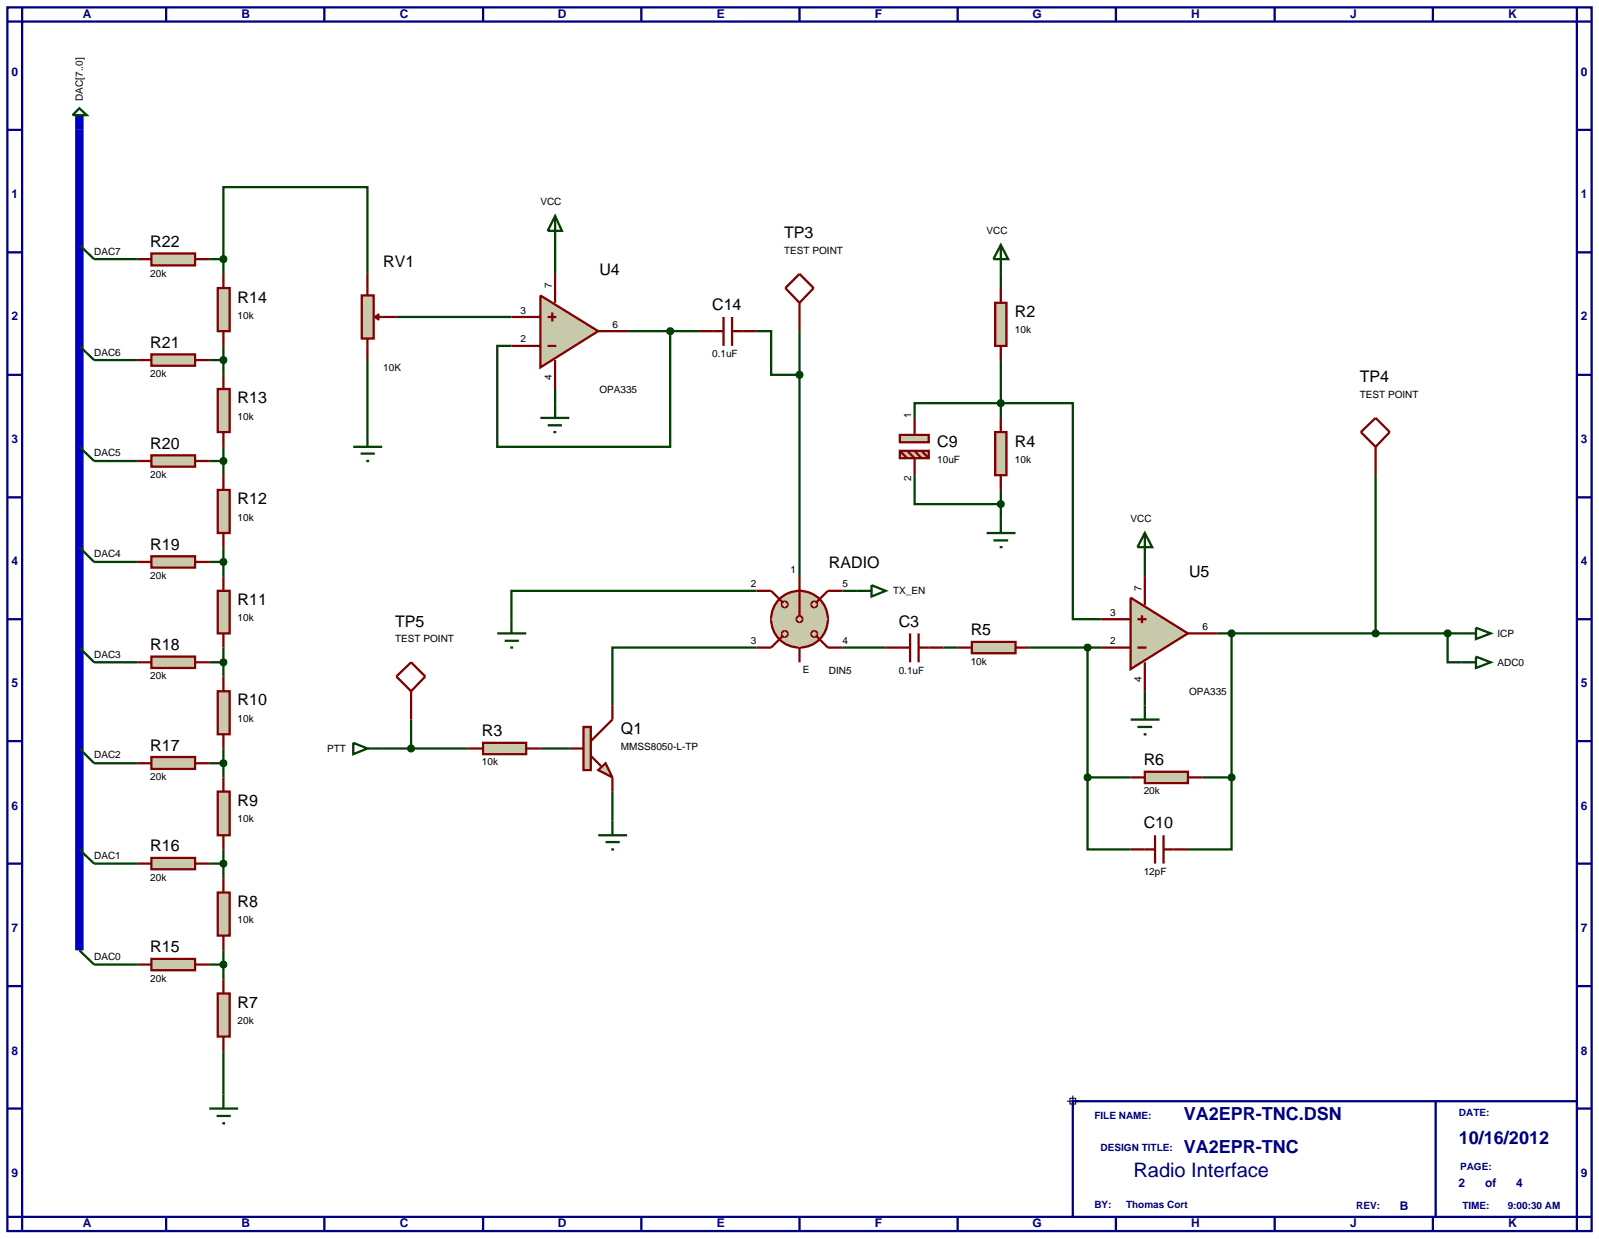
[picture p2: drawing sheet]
<svg xmlns="http://www.w3.org/2000/svg" width="282mm" height="218mm" viewBox="0 0 282 218" stroke-linecap="round" stroke-linejoin="round" font-family="sans-serif">
<g fill="none" stroke="#000080" stroke-width=".4">
<path d="M1.3 1.3h279.4v215.8h-279.4zM3.9 3.8h274.2v210.8h-274.2zM3.9 1.3v2.5h-2.6M29.3 1.3v2.5M57.2 1.3v2.5M85.2 1.3v2.5M113.1 1.3v2.5M141 1.3v2.5M168.9 1.3v2.5M196.8 1.3v2.5M224.8 1.3v2.5M252.7 1.3v2.5"/>
<path d="M278.1 1.3v2.5h2.6M1.3 22.9h2.6M278.1 22.9h2.6M1.3 44.5h2.6M278.1 44.5h2.6M1.3 66.1h2.6M278.1 66.1h2.6M1.3 87.7h2.6M278.1 87.7h2.6M1.3 109.2h2.6M278.1 109.2h2.6M1.3 130.7h2.6"/>
<path d="M278.1 130.7h2.6M1.3 152.3h2.6M278.1 152.3h2.6M1.3 173.9h2.6M278.1 173.9h2.6M1.3 195.5h2.6M278.1 195.5h2.6M1.3 214.6h2.6v2.5M29.3 214.6v2.5M57.2 214.6v2.5M85.2 214.6v2.5M113.1 214.6v2.5"/>
<path d="M141 214.6v2.5M168.9 214.6v2.5M196.8 214.6v2.5M224.8 214.6v2.5M252.7 214.6v2.5M280.7 214.6h-2.6v2.5"/>
</g>
<path d="M189.2 194.2h88.9v20.4h-88.9z" fill="#fff" stroke="#000080" stroke-width=".4"/>
<path d="M253.2 194.2v20.4" fill="none" stroke="#000080" stroke-width=".4"/>
<path d="M188.2 194.2h2M188.7 193.7h1v1h-1zM189.2 193.2v2.1" fill="none" stroke="#000040" stroke-width=".2"/>
<path d="M14 22.9v144.7" fill="none" stroke="#0000c0" stroke-width="1.5" stroke-linecap="butt"/>
<g fill="none" stroke="#004000" stroke-width=".4">
<path d="M16.6 45.7h7.6M36.9 45.7h2.5M39.4 45.7v-12.7h25.4v15.3M39.4 45.7v2.6M69.9 55.9h20.3M97.9 43.2v5.1M110.6 58.4h12.7M118.2 58.4v20.4h-30.5v-17.8h2.5M133.4 58.4h2.6v7.7h5M141 58.4v43.2M176.5 48.3v2.5M16.6 63.5h7.6"/>
<path d="M36.9 63.5h2.5M39.4 61v5.1M39.4 78.8v5M64.8 63.5v12.7M97.9 68.6v2.5M161.3 73.7v-2.6h27.9v38.1h5.1M176.5 63.5v10.2M16.6 99.1h7.6M16.6 81.3h7.6M36.9 99.1h2.5M36.9 81.3h2.5M39.4 96.5v5.1"/>
<path d="M161.3 83.8v5.1h15.2M176.5 86.4v5.1M201.9 99.1v2.5M242.6 83.8v27.9M16.6 116.8h7.6M36.9 116.8h2.5M39.4 114.2v5.1M133.4 104.2h-43.2v5M133.4 114.2h-25.4v10.2M148.6 114.2h7.6M148.6 104.2h2.5M166.4 114.2h2.5"/>
<path d="M181.6 114.2h12.7M191.8 114.2v22.9M214.6 111.7h43.2M217.2 111.7v25.4M255.3 111.7v5.1h2.5M16.6 134.6h7.6M36.9 134.6h2.5M39.4 132v5.1M67.4 132h15.2M72.5 126.9v5.1M95.3 132h5.1M108 139.6v5.1"/>
<path d="M191.8 137.1v12.7h7.6M191.8 137.1h7.6M201.9 121.9v2.5M212.1 137.1h5.1M217.2 137.1v12.7h-7.7M16.6 152.3h7.6M36.9 152.3h2.5M39.4 149.8v5.1M16.6 170.1h7.6M36.9 170.1h2.5M39.4 167.6v5.1M39.4 185.4v7.6"/>
</g>
<g fill="#c8c8aa" stroke="#800000" stroke-width=".4">
<path d="M137.2 106a5 5 0 0 1 3.8-1.8l-5 5a5 5 0 0 1 1.2-3.2zM141 104.2a5 5 0 0 1 5 5zM146 109.2a5 5 0 0 1-5 5zM136 109.2l5 5a5 5 0 0 1-5-5z"/>
<path d="M138.1 106.2l.3-.1-.5 .5zM138.4 106.1l.3 .1 .2 .4zM138.4 107.1l.5-.5-.1 .3zM137.9 106.6l.5 .5-.4-.2z"/>
<path d="M143.3 111.4l.3-.1-.5 .5zM143.6 111.3l.3 .1 .2 .4zM144.1 111.8l-.2 .4-.3 .1zM143.1 111.8l.5 .5-.4-.2z"/>
<path d="M140.7 108.8l.3-.1-.5 .5zM141 108.7l.4 .2 .1 .3zM141.5 109.2l-.1 .3-.4 .2zM140.5 109.2l.5 .5-.4-.2z"/>
<path d="M138.1 111.4l.3-.1-.5 .5zM138.4 111.3l.4 .2 .1 .3zM138.9 111.8l-.1 .3-.4 .2zM137.9 111.8l.5 .5-.4-.2z"/>
<path d="M143.3 106.2l.3-.1-.5 .5zM143.6 106.1l.3 .1 .2 .4zM144.1 106.6l-.2 .4-.3 .1zM143.1 106.6l.5 .5-.4-.2z"/>
</g>
<g fill="#c8c8aa">
<path d="M136 109.2l5-5 5 5-5 5z"/>
<path d="M138.4 106.1l.5 .5-.5 .5-.5-.5z"/>
<path d="M143.1 111.8l.5-.5 .5 .5-.5 .5z"/>
<path d="M140.5 109.2l.5-.5 .5 .5-.5 .5z"/>
<path d="M137.9 111.8l.5-.5 .5 .5-.5 .5z"/>
<path d="M143.6 106.1l.5 .5-.5 .5-.5-.5z"/>
</g>
<path d="M133.4 104.2h2.6l2 2M138 112.2l-2 2h-2.6M141 101.6v7.1M141 114.2v2.6M144 112.2l2 2h2.6M148.6 104.2h-2.6l-2 2" fill="none" stroke="#800000" stroke-width=".4"/>
<path d="M87.7 111.7h5.1M89 113h2.5M90 114.2h.5M90.2 109.2v2.5" fill="none" stroke="#004000" stroke-width=".4"/>
<g fill="#c8c8aa" stroke="#800000" stroke-width=".4">
<path d="M105.5 135.8l1.3-1.2 1.2 2.5z"/>
<path d="M102.9 128.2h1.3v7.6h-1.3z"/>
</g>
<path d="M100.4 132h2.5M104.2 133.3l1.8 1.8M108 124.4v2.5l-3.8 3.8M108 137.1v2.5" fill="none" stroke="#800000" stroke-width=".4"/>
<path d="M62.3 131l2.5 1-2.5 1zM64.8 132h2.6" fill="none" stroke="#004000" stroke-width=".4"/>
<path d="M85.2 131h7.6v2h-7.6z" fill="#c8c8aa" stroke="#800000" stroke-width=".4"/>
<path d="M156.2 114.2h4.3M160.5 111.7v5.1M162 111.7v5.1M162 114.2h4.4M82.6 132h2.6M92.8 132h2.5" fill="none" stroke="#800000" stroke-width=".4"/>
<path d="M105.5 147.3h5.1M106.8 148.5h2.5M107.8 149.8h.5M108 144.7v2.6" fill="none" stroke="#004000" stroke-width=".4"/>
<path d="M175.5 53.4h2v7.6h-2z" fill="#c8c8aa" stroke="#800000" stroke-width=".4"/>
<path d="M176.5 50.8v2.6M176.5 61v2.5" fill="none" stroke="#800000" stroke-width=".4"/>
<path d="M175.5 76.2h2v7.6h-2z" fill="#c8c8aa" stroke="#800000" stroke-width=".4"/>
<path d="M176.5 73.7v2.5M176.5 83.8v2.6" fill="none" stroke="#800000" stroke-width=".4"/>
<g fill="none" stroke="#004000" stroke-width=".4">
<path d="M176.5 43.2l1.3 2.5h-2.6zM176.5 43.2v5.1M174 94h5.1M175.2 95.3h2.6M176.3 96.5h.5M176.5 91.5v2.5M201.9 94l1.3 2.5h-2.6zM201.9 94v5.1M257.8 111.7h2.5M260.3 110.7l2.6 1-2.6 1zM199.4 126.9h5.1M200.6 128.2h2.6"/>
<path d="M201.7 129.5h.5M201.9 124.4v2.5"/>
</g>
<path d="M199.4 105.4l10.1 6.3-10.1 6.3z" fill="#c8c8aa" stroke="#800000" stroke-width=".4"/>
<path d="M194.3 114.2h5.1M194.3 109.2h5.1M200.6 114.2h1.6M200.6 109.2h1.6M201.4 108.5v1.4M201.9 101.6v5.1M201.9 116.8v5.1M209.5 111.7h5.1" fill="none" stroke="#800000" stroke-width=".4"/>
<path d="M176.2 70.7l.3-.1-.5 .5zM176.5 70.6l.3 .1 .2 .4zM177 71.1l-.1 .3-.4 .2zM176 71.1l.5 .5-.4-.2z" fill="#004000" stroke="#004000" stroke-width=".4"/>
<path d="M176.5 70.6l.5 .5-.5 .5-.5-.5z" fill="#004000"/>
<g fill="#c8c8aa" stroke="#800000" stroke-width=".4">
<path d="M158.7 76.7h5.1v1.3h-5.1z"/>
<path d="M158.7 79.5h5.1v1.3h-5.1z"/>
</g>
<path d="M158.7 79.5l1.3 1.3M160 79.5l1.3 1.3v3M161.3 73.7v3M161.3 79.5l1.2 1.3M162.5 79.5l1.3 1.3" fill="none" stroke="#800000" stroke-width=".4"/>
<path d="M176.1 88.6l.4-.2-.5 .5zM176.5 88.4l.4 .2 .1 .3zM176.5 89.4l.5-.5-.1 .3zM176 88.9l.5 .5-.3-.1z" fill="#004000" stroke="#004000" stroke-width=".4"/>
<path d="M176 88.9l.5-.5 .5 .5-.5 .5z" fill="#004000"/>
<path d="M171.4 113.2h7.7v2h-7.7z" fill="#c8c8aa" stroke="#800000" stroke-width=".4"/>
<path d="M168.9 114.2h2.5M179.1 114.2h2.5" fill="none" stroke="#800000" stroke-width=".4"/>
<path d="M201.9 136.1h7.6v2h-7.6z" fill="#c8c8aa" stroke="#800000" stroke-width=".4"/>
<path d="M199.4 137.1h2.5M209.5 137.1h2.6" fill="none" stroke="#800000" stroke-width=".4"/>
<path d="M191.5 113.8l.3-.1-.5 .5zM191.8 113.7l.4 .2 .1 .3zM192.3 114.2l-.1 .3-.4 .2zM191.3 114.2l.5 .5-.4-.2z" fill="#004000" stroke="#004000" stroke-width=".4"/>
<path d="M191.8 113.7l.5 .5-.5 .5-.5-.5z" fill="#004000"/>
<path d="M199.4 149.8h4.3M203.7 147.3v5M205.2 147.3v5M205.2 149.8h4.3" fill="none" stroke="#800000" stroke-width=".4"/>
<path d="M191.4 136.8l.4-.2-.5 .5zM191.8 136.6l.4 .2 .1 .3zM192.3 137.1l-.1 .3-.4 .2zM191.3 137.1l.5 .5-.4-.2z" fill="#004000" stroke="#004000" stroke-width=".4"/>
<path d="M191.3 137.1l.5-.5 .5 .5-.5 .5z" fill="#004000"/>
<path d="M216.8 136.8l.4-.2-.5 .5zM217.2 136.6l.4 .2 .1 .3zM217.7 137.1l-.1 .3-.4 .2zM216.7 137.1l.5 .5-.4-.2z" fill="#004000" stroke="#004000" stroke-width=".4"/>
<path d="M216.7 137.1l.5-.5 .5 .5-.5 .5z" fill="#004000"/>
<path d="M216.8 111.4l.4-.2-.5 .5zM217.2 111.2l.4 .2 .1 .3zM217.7 111.7l-.1 .3-.4 .2zM216.7 111.7l.5 .5-.4-.2z" fill="#004000" stroke="#004000" stroke-width=".4"/>
<path d="M217.2 111.2l.5 .5-.5 .5-.5-.5z" fill="#004000"/>
<path d="M14 20.3v2.6" fill="none" stroke="#0000c0" stroke-width="1.5" stroke-linecap="butt"/>
<path d="M12.8 20.3l1.2-1.2 1.3 1.2z" fill="none" stroke="#004000" stroke-width=".4"/>
<path d="M38.4 175.2h2.1v7.6h-2.1z" fill="#c8c8aa" stroke="#800000" stroke-width=".4"/>
<path d="M39.4 172.7v2.5M39.4 182.8v2.6" fill="none" stroke="#800000" stroke-width=".4"/>
<path d="M38.4 157.4h2.1v7.6h-2.1z" fill="#c8c8aa" stroke="#800000" stroke-width=".4"/>
<path d="M39.4 154.9v2.5M39.4 165v2.6" fill="none" stroke="#800000" stroke-width=".4"/>
<path d="M38.4 139.6h2.1v7.7h-2.1z" fill="#c8c8aa" stroke="#800000" stroke-width=".4"/>
<path d="M39.4 137.1v2.5M39.4 147.3v2.5" fill="none" stroke="#800000" stroke-width=".4"/>
<path d="M38.4 121.9h2.1v7.6h-2.1z" fill="#c8c8aa" stroke="#800000" stroke-width=".4"/>
<path d="M39.4 119.3v2.6M39.4 129.5v2.5" fill="none" stroke="#800000" stroke-width=".4"/>
<path d="M38.4 104.2h2.1v7.5h-2.1z" fill="#c8c8aa" stroke="#800000" stroke-width=".4"/>
<path d="M39.4 101.6v2.6M39.4 111.7v2.5" fill="none" stroke="#800000" stroke-width=".4"/>
<path d="M38.4 86.4h2.1v7.6h-2.1z" fill="#c8c8aa" stroke="#800000" stroke-width=".4"/>
<path d="M39.4 83.8v2.6M39.4 94v2.5" fill="none" stroke="#800000" stroke-width=".4"/>
<path d="M38.4 68.6h2.1v7.6h-2.1z" fill="#c8c8aa" stroke="#800000" stroke-width=".4"/>
<path d="M39.4 66.1v2.5M39.4 76.2v2.6" fill="none" stroke="#800000" stroke-width=".4"/>
<path d="M38.4 50.8h2.1v7.6h-2.1z" fill="#c8c8aa" stroke="#800000" stroke-width=".4"/>
<path d="M39.4 48.3v2.5M39.4 58.4v2.6" fill="none" stroke="#800000" stroke-width=".4"/>
<path d="M26.7 169.1h7.7v2h-7.7z" fill="#c8c8aa" stroke="#800000" stroke-width=".4"/>
<path d="M24.2 170.1h2.5M34.4 170.1h2.5" fill="none" stroke="#800000" stroke-width=".4"/>
<path d="M26.7 151.3h7.7v2h-7.7z" fill="#c8c8aa" stroke="#800000" stroke-width=".4"/>
<path d="M24.2 152.3h2.5M34.4 152.3h2.5" fill="none" stroke="#800000" stroke-width=".4"/>
<path d="M26.7 133.5h7.7v2.1h-7.7z" fill="#c8c8aa" stroke="#800000" stroke-width=".4"/>
<path d="M24.2 134.6h2.5M34.4 134.6h2.5" fill="none" stroke="#800000" stroke-width=".4"/>
<path d="M26.7 115.8h7.7v2h-7.7z" fill="#c8c8aa" stroke="#800000" stroke-width=".4"/>
<path d="M24.2 116.8h2.5M34.4 116.8h2.5" fill="none" stroke="#800000" stroke-width=".4"/>
<path d="M26.7 98.1h7.7v2h-7.7z" fill="#c8c8aa" stroke="#800000" stroke-width=".4"/>
<path d="M24.2 99.1h2.5M34.4 99.1h2.5" fill="none" stroke="#800000" stroke-width=".4"/>
<path d="M26.7 80.3h7.7v2h-7.7z" fill="#c8c8aa" stroke="#800000" stroke-width=".4"/>
<path d="M24.2 81.3h2.5M34.4 81.3h2.5" fill="none" stroke="#800000" stroke-width=".4"/>
<path d="M26.7 62.5h7.7v2h-7.7z" fill="#c8c8aa" stroke="#800000" stroke-width=".4"/>
<path d="M24.2 63.5h2.5M34.4 63.5h2.5" fill="none" stroke="#800000" stroke-width=".4"/>
<path d="M26.7 44.7h7.7v2.1h-7.7z" fill="#c8c8aa" stroke="#800000" stroke-width=".4"/>
<path d="M24.2 45.7h2.5M34.4 45.7h2.5" fill="none" stroke="#800000" stroke-width=".4"/>
<path d="M36.9 195.5h5.1M38.2 196.8h2.5M39.2 198.1h.5M39.4 193v2.5" fill="none" stroke="#004000" stroke-width=".4"/>
<path d="M39 169.8l.4-.2-.5 .5zM39.4 169.6l.3 .1 .2 .4zM39.9 170.1l-.1 .3-.4 .2zM38.9 170.1l.5 .5-.4-.2z" fill="#004000" stroke="#004000" stroke-width=".4"/>
<path d="M38.9 170.1l.5-.5 .5 .5-.5 .5z" fill="#004000"/>
<path d="M39 152l.4-.2-.5 .5zM39.4 151.8l.3 .1 .2 .4zM39.9 152.3l-.1 .3-.4 .2zM38.9 152.3l.5 .5-.4-.2z" fill="#004000" stroke="#004000" stroke-width=".4"/>
<path d="M38.9 152.3l.5-.5 .5 .5-.5 .5z" fill="#004000"/>
<path d="M39.1 134.2l.3-.1-.5 .5zM39.4 134.1l.3 .1 .2 .4zM39.9 134.6l-.1 .3-.4 .2zM38.9 134.6l.5 .5-.4-.2z" fill="#004000" stroke="#004000" stroke-width=".4"/>
<path d="M39.4 134.1l.5 .5-.5 .5-.5-.5z" fill="#004000"/>
<path d="M39.1 116.4l.3-.1-.5 .5zM39.4 116.3l.4 .2 .1 .3zM39.4 117.3l.5-.5-.2 .4zM38.9 116.8l.5 .5-.3-.1z" fill="#004000" stroke="#004000" stroke-width=".4"/>
<path d="M39.4 116.3l.5 .5-.5 .5-.5-.5z" fill="#004000"/>
<path d="M39 98.8l.4-.2-.5 .5zM39.4 98.6l.4 .2 .1 .3zM39.9 99.1l-.1 .3-.4 .2zM38.9 99.1l.5 .5-.4-.2z" fill="#004000" stroke="#004000" stroke-width=".4"/>
<path d="M38.9 99.1l.5-.5 .5 .5-.5 .5z" fill="#004000"/>
<path d="M39.1 80.9l.3-.1-.5 .5zM39.4 80.8l.4 .2 .1 .3zM39.4 81.8l.5-.5-.1 .3zM38.9 81.3l.5 .5-.4-.2z" fill="#004000" stroke="#004000" stroke-width=".4"/>
<path d="M39.4 80.8l.5 .5-.5 .5-.5-.5z" fill="#004000"/>
<path d="M39 63.2l.4-.2-.5 .5zM39.4 63l.4 .2 .1 .3zM39.4 64l.5-.5-.1 .3zM38.9 63.5l.5 .5-.4-.2z" fill="#004000" stroke="#004000" stroke-width=".4"/>
<path d="M38.9 63.5l.5-.5 .5 .5-.5 .5z" fill="#004000"/>
<path d="M14 43.2l2.6 2.5M14 78.8l2.6 2.5M14 61l2.6 2.5M14 96.5l2.6 2.6M14 114.2l2.6 2.6M14 132l2.6 2.6M14 149.8l2.6 2.5M14 167.6l2.6 2.5" fill="none" stroke="#004000" stroke-width=".4"/>
<path d="M95.3 52.1l10.2 6.3-10.2 6.4z" fill="#c8c8aa" stroke="#800000" stroke-width=".4"/>
<path d="M90.2 55.9h5.1M96.6 55.9h1.5M97.4 55.1v1.6M97.9 48.3v5.1M105.5 58.4h5.1M138.5 50.8l2.5-2.5 2.5 2.5-2.5 2.6zM141 53.4v5M90.2 61h5.1M96.6 61h1.5M97.9 63.5v5.1M240 76.2l2.6-2.5 2.5 2.5-2.5 2.6zM242.6 78.8v5" fill="none" stroke="#800000" stroke-width=".4"/>
<path d="M97.9 38.1l1.2 2.6h-2.5zM97.9 38.1v5.1M62.3 78.8h5.1M64.8 76.2v2.6M95.3 73.7h5.1M96.6 75h2.5M97.6 76.2h.5M97.9 71.1v2.6M63.6 80h2.5M64.6 81.3h.5" fill="none" stroke="#004000" stroke-width=".4"/>
<path d="M242.2 111.4l.4-.2-.5 .5zM242.6 111.2l.4 .2 .1 .3zM243.1 111.7l-.1 .3-.4 .2zM242.1 111.7l.5 .5-.3-.1z" fill="#004000" stroke="#004000" stroke-width=".4"/>
<path d="M242.6 111.2l.5 .5-.5 .5-.5-.5z" fill="#004000"/>
<path d="M69.9 119.3l2.6-2.5 2.5 2.5-2.5 2.6zM72.5 121.9v5" fill="none" stroke="#800000" stroke-width=".4"/>
<path d="M72.1 131.7l.4-.2-.5 .5zM72.5 131.5l.3 .1 .2 .4zM72.5 132.5l.5-.5-.1 .3zM72 132l.5 .5-.4-.2z" fill="#004000" stroke="#004000" stroke-width=".4"/>
<path d="M72 132l.5-.5 .5 .5-.5 .5z" fill="#004000"/>
<path d="M123.3 58.4h4.3M127.6 55.9v5.1M129.1 55.9v5.1M129.1 58.4h4.3" fill="none" stroke="#800000" stroke-width=".4"/>
<path d="M117.9 58l.3-.1-.5 .5zM118.2 57.9l.3 .1 .2 .4zM118.7 58.4l-.2 .4-.3 .1zM117.7 58.4l.5 .5-.4-.2z" fill="#004000" stroke="#004000" stroke-width=".4"/>
<path d="M117.7 58.4l.5-.5 .5 .5-.5 .5z" fill="#004000"/>
<path d="M140.6 65.8l.4-.2-.5 .5zM141 65.6l.4 .2 .1 .3zM141.5 66.1l-.1 .3-.4 .2zM140.5 66.1l.5 .5-.4-.2z" fill="#004000" stroke="#004000" stroke-width=".4"/>
<path d="M140.5 66.1l.5-.5 .5 .5-.5 .5z" fill="#004000"/>
<path d="M257.8 116.8h2.5M260.3 115.8l2.6 1-2.6 1z" fill="none" stroke="#004000" stroke-width=".4"/>
<path d="M254.9 111.4l.4-.2-.5 .5zM255.3 111.2l.4 .2 .1 .3zM255.8 111.7l-.1 .3-.4 .2zM254.8 111.7l.5 .5-.3-.1z" fill="#004000" stroke="#004000" stroke-width=".4"/>
<path d="M255.3 111.2l.5 .5-.5 .5-.5-.5z" fill="#004000"/>
<path d="M151.1 104.2h2.6M153.7 103.2l2.5 1-2.5 1z" fill="none" stroke="#004000" stroke-width=".4"/>
<path d="M63.8 52.1h2.1v7.6h-2.1z" fill="#c8c8aa" stroke="#800000" stroke-width=".4"/>
<path d="M64.8 48.3v3.8M64.8 59.7v3.8M66.1 55.9l.8 .5M66.1 55.9h3.8M66.9 55.4l-.8 .5" fill="none" stroke="#800000" stroke-width=".4"/>
<path d="M39 45.4l.4-.2-.5 .5zM39.4 45.2l.4 .2 .1 .3zM39.9 45.7l-.1 .3-.4 .2zM38.9 45.7l.5 .5-.4-.2z" fill="#004000" stroke="#004000" stroke-width=".4"/>
<path d="M38.9 45.7l.5-.5 .5 .5-.5 .5z" fill="#004000"/>
<text font-size="3.5" fill="#000080" x="199.9" y="207.6">Radio Interface</text>
<g font-size="3.2" fill="#000080">
<text x="208.8" y="197.6">VA2EPR-TNC.DSN</text>
<text x="208.8" y="203.4">VA2EPR-TNC</text>
<text x="257.3" y="201.7">10/16/2012</text>
</g>
<g font-size="2.8">
<text x="138.3" y="42">TP3</text>
<text x="26.5" y="43.6">R22</text>
<text x="67.6" y="47.2">RV1</text>
<text x="41.9" y="53.4">R14</text>
<text x="105.7" y="48.5">U4</text>
<text x="125.6" y="54.8">C14</text>
<text x="179" y="56">R2</text>
<text x="26.5" y="61.4">R21</text>
<text x="41.9" y="71.2">R13</text>
<text x="239.8" y="67.4">TP4</text>
<text x="26.5" y="79.2">R20</text>
<text x="165.3" y="78.8">C9</text>
<text x="179" y="78.8">R4</text>
<text x="41.9" y="89">R12</text>
<text x="26.5" y="97">R19</text>
<text x="146.2" y="100.3">RADIO</text>
<text x="209.7" y="101.8">U5</text>
<text x="41.9" y="106.8">R11</text>
<text x="69.7" y="110.6">TP5</text>
<text x="158.5" y="110.6">C3</text>
<text x="171.2" y="112.1">R5</text>
<text x="26.5" y="114.7">R18</text>
<text x="41.9" y="124.4">R10</text>
<text x="85" y="129.9">R3</text>
<text x="109.5" y="129.5">Q1</text>
<text x="26.5" y="132.4">R17</text>
<text x="201.7" y="135">R6</text>
<text x="41.9" y="142.2">R9</text>
<text x="201.7" y="146.1">C10</text>
<text x="26.5" y="150.2">R16</text>
<text x="41.9" y="160">R8</text>
<text x="26.5" y="168">R15</text>
<text x="41.9" y="177.8">R7</text>
</g>
<g font-size="2.1" fill="#000080">
<text x="14.6" y="3.2">A</text>
<text x="42.6" y="3.2">B</text>
<text x="70.5" y="3.2">C</text>
<text x="98.4" y="3.2">D</text>
<text x="126.4" y="3.2">E</text>
<text x="154.3" y="3.2">F</text>
<text x="182.1" y="3.2">G</text>
<text x="210.1" y="3.2">H</text>
<text x="238.1" y="3.2">J</text>
<text x="266" y="3.2">K</text>
<text x="2" y="13.3">0</text>
<text x="278.8" y="13.3">0</text>
<text x="2" y="34.9">1</text>
<text x="278.8" y="34.9">1</text>
<text x="2" y="56.5">2</text>
<text x="278.8" y="56.5">2</text>
<text x="2" y="78.1">3</text>
<text x="278.8" y="78.1">3</text>
<text x="2" y="99.7">4</text>
<text x="278.8" y="99.7">4</text>
<text x="2" y="121.2">5</text>
<text x="278.8" y="121.2">5</text>
<text x="2" y="142.8">6</text>
<text x="278.8" y="142.8">6</text>
<text x="2" y="164.4">7</text>
<text x="278.8" y="164.4">7</text>
<text x="2" y="186">8</text>
<text x="278.8" y="186">8</text>
<text x="2" y="207.5">9</text>
<text x="257.2" y="209.3">2</text>
<text x="261.9" y="209.3">of</text>
<text x="267.4" y="209.3">4</text>
<text x="278.8" y="207.5">9</text>
<text x="246.9" y="213.3">B</text>
<text x="14.6" y="216.4">A</text>
<text x="42.6" y="216.4">B</text>
<text x="70.5" y="216.4">C</text>
<text x="98.4" y="216.4">D</text>
<text x="126.4" y="216.4">E</text>
<text x="154.3" y="216.4">F</text>
<text x="182.1" y="216.4">G</text>
<text x="210.1" y="216.4">H</text>
<text x="238.1" y="216.4">J</text>
<text x="266" y="216.4">K</text>
</g>
<g font-size="1.8">
<text x="14.6" y="17.8" transform="rotate(-90 14.6 17.8)">DAC[7..0]</text>
<text x="95.3" y="36.2">VCC</text>
<text x="174" y="41.3">VCC</text>
<text x="16.6" y="44.9">DAC7</text>
<text x="138.3" y="44.8">TEST POINT</text>
<text x="26.5" y="48.8">20k</text>
<text x="97.3" y="50.8" transform="rotate(-90 97.3 50.8)">7</text>
<text x="41.9" y="56.2">10k</text>
<text x="91.8" y="55.3">3</text>
<text x="108" y="57.8">6</text>
<text x="179" y="58.8">10k</text>
<text x="16.6" y="62.7">DAC6</text>
<text x="67.6" y="65.5">10K</text>
<text x="91.8" y="60.4">2</text>
<text x="125.6" y="63">0.1uF</text>
<text x="26.5" y="66.5">20k</text>
<text x="97.3" y="67.1" transform="rotate(-90 97.3 67.1)">4</text>
<text x="105.7" y="69.3">OPA335</text>
<text x="239.8" y="70.2">TEST POINT</text>
<text x="41.9" y="74">10k</text>
<text x="160.7" y="73.7" transform="rotate(-90 160.7 73.7)">1</text>
<text x="16.6" y="80.5">DAC5</text>
<text x="165.3" y="81.6">10uF</text>
<text x="179" y="81.6">10k</text>
<text x="26.5" y="84.3">20k</text>
<text x="160.7" y="84.8" transform="rotate(-90 160.7 84.8)">2</text>
<text x="41.9" y="91.8">10k</text>
<text x="199.4" y="92.1">VCC</text>
<text x="16.6" y="98.3">DAC4</text>
<text x="139.4" y="101">1</text>
<text x="26.5" y="102.1">20k</text>
<text x="132.4" y="103.6">2</text>
<text x="148.6" y="103.6">5</text>
<text x="157.5" y="104.8">TX_EN</text>
<text x="201.3" y="104.2" transform="rotate(-90 201.3 104.2)">7</text>
<text x="41.9" y="109.6">10k</text>
<text x="69.7" y="113.3">TEST POINT</text>
<text x="132.4" y="113.6">3</text>
<text x="148.6" y="113.6">4</text>
<text x="195.8" y="108.6">3</text>
<text x="195.8" y="113.6">2</text>
<text x="212.1" y="111.1">6</text>
<text x="264.1" y="112.3">ICP</text>
<text x="16.6" y="116">DAC3</text>
<text x="26.5" y="119.8">20k</text>
<text x="141.6" y="118.6">E</text>
<text x="146.2" y="118.8">DIN5</text>
<text x="158.5" y="118.8">0.1uF</text>
<text x="171.2" y="117.2">10k</text>
<text x="264.1" y="117.4">ADC0</text>
<text x="201.3" y="120.3" transform="rotate(-90 201.3 120.3)">4</text>
<text x="209.7" y="122.6">OPA335</text>
<text x="41.9" y="127.3">10k</text>
<text x="16.6" y="133.7">DAC2</text>
<text x="26.5" y="137.6">20k</text>
<text x="57.7" y="132.6">PTT</text>
<text x="85" y="135">10k</text>
<text x="109.5" y="132.3">MMSS8050-L-TP</text>
<text x="201.7" y="140.1">20k</text>
<text x="41.9" y="145">10k</text>
<text x="16.6" y="151.5">DAC1</text>
<text x="26.5" y="155.3">20k</text>
<text x="201.7" y="154.3">12pF</text>
<text x="41.9" y="162.8">10k</text>
<text x="16.6" y="169.3">DAC0</text>
<text x="26.5" y="173.1">20k</text>
<text x="41.9" y="180.6">20k</text>
</g>
<g font-size="1.8" fill="#000080">
<text x="193" y="197.4">FILE NAME:</text>
<text x="257.3" y="196.9">DATE:</text>
<text x="194.1" y="202.9">DESIGN TITLE:</text>
<text x="257.5" y="206.3">PAGE:</text>
<text x="193" y="213.1">BY:</text>
<text x="198.6" y="213.1">Thomas Cort</text>
<text x="239.2" y="213.3">REV:</text>
<text x="257.9" y="213.3">TIME:</text>
<text x="265.9" y="213.3">9:00:30 AM</text>
</g>
</svg>
